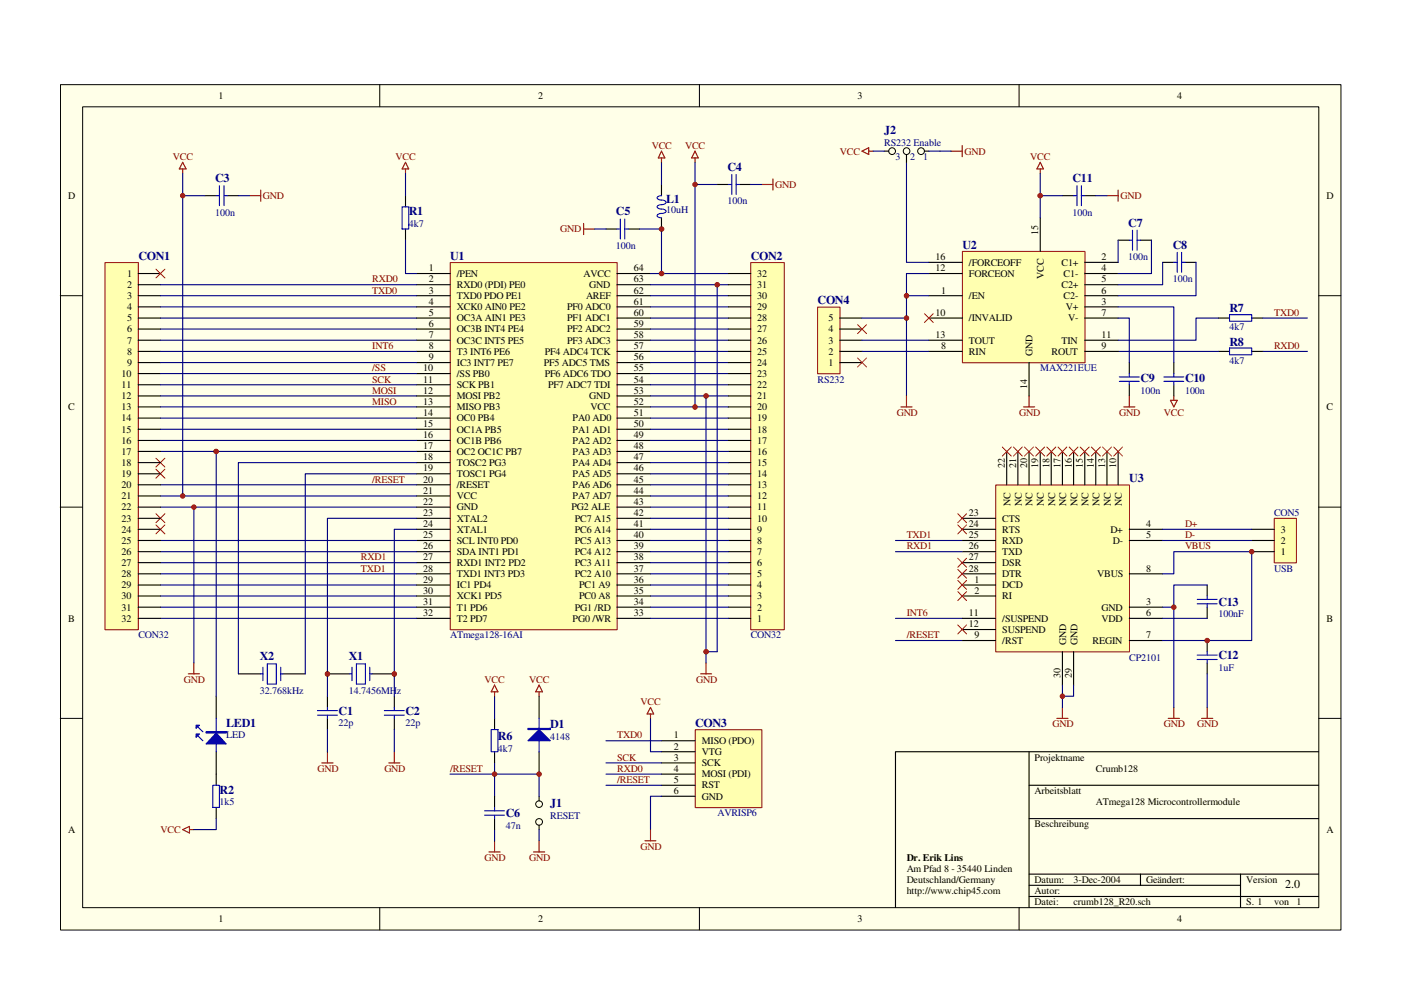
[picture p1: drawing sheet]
<svg xmlns="http://www.w3.org/2000/svg" width="297mm" height="210mm" viewBox="0 0 297 210" stroke-linecap="round" stroke-linejoin="round" font-family="sans-serif">
<path d="M12.8 17.9h271.5v179.3h-271.5z" fill="#ffffe8"/>
<g fill="none" stroke="#000" stroke-width=".21">
<path d="M12.8 17.9h271.5v179.3h-271.5zM80.5 17.9v4.7M148.3 17.9v4.7M216.1 17.9v4.7M17.5 22.6h262.1v169.8h-262.1zM12.8 62.7h4.7M279.6 62.7h4.7M12.8 107.5h4.7M279.6 107.5h4.7M12.8 152.3h4.7M279.6 152.3h4.7M80.5 192.4v4.7"/>
<path d="M148.3 192.4v4.7M216.1 192.4v4.7"/>
</g>
<path d="M218.2 159.4v33M279.6 159.4h-89.7v33M218.2 166.5h61.4M218.2 173.6h61.4M218.2 185.3h61.4M218.2 187.7h44.8M218.2 190.1h61.4M241.8 185.3v2.4M263 185.3v7.1" fill="none" stroke="#000" stroke-width=".24"/>
<path d="M95.5 55.7h35.3v77.8h-35.3z" fill="#ffffb0"/>
<path d="M95.5 55.7h35.3v77.8h-35.3z" fill="none" stroke="#800000" stroke-width=".21"/>
<g fill="none" stroke="#000" stroke-width=".24">
<path d="M152.1 39.1h2.3M156.8 39.1h2.4M43.5 41.5h2.3M48.2 41.5h2.3M86 41.5v2.4M86 48.6v2.3M88.3 58h7.1M130.8 58h7.1M88.3 60.4h7.1M88.3 62.7h7.1M88.3 65.1h7.1M88.3 67.4h7.1"/>
<path d="M88.3 69.8h7.1M88.3 72.1h7.1M88.3 74.5h7.1M88.3 76.9h7.1M88.3 79.2h7.1M130.8 60.4h7.1M130.8 62.7h7.1M130.8 65.1h7.1M130.8 67.4h7.1M130.8 69.8h7.1M130.8 72.1h7.1M130.8 74.5h7.1"/>
<path d="M130.8 76.9h7.1M130.8 79.2h7.1M88.3 81.6h7.1M88.3 83.9h7.1M88.3 86.3h7.1M88.3 88.6h7.1M88.3 91h7.1M88.3 93.4h7.1M88.3 95.7h7.1M88.3 98.1h7.1M130.8 81.6h7.1M130.8 83.9h7.1"/>
<path d="M130.8 86.3h7.1M130.8 88.6h7.1M130.8 91h7.1M130.8 93.4h7.1M130.8 95.7h7.1M130.8 98.1h7.1M88.3 100.5h7.1M88.3 102.8h7.1M88.3 105.2h7.1M88.3 107.5h7.1M88.3 109.9h7.1M88.3 112.2h7.1"/>
<path d="M88.3 114.6h7.1M88.3 117h7.1M88.3 119.3h7.1M130.8 100.5h7.1M130.8 102.8h7.1M130.8 105.2h7.1M130.8 107.5h7.1M130.8 109.9h7.1M130.8 112.2h7.1M130.8 114.6h7.1M130.8 117h7.1M130.8 119.3h7.1"/>
<path d="M88.3 121.7h7.1M88.3 124h7.1M88.3 126.4h7.1M88.3 128.7h7.1M88.3 131.1h7.1M130.8 121.7h7.1M130.8 124h7.1M130.8 126.4h7.1M130.8 128.7h7.1M130.8 131.1h7.1M45.8 147.6v4.7M45.8 159.4v7.1"/>
<path d="M50.5 142.9h4.8M60 142.9h4.7M69.4 147.6v2.4M69.4 152.3v2.4M69.4 142.9h4.8M78.9 142.9h4.7M83.6 147.6v2.4M83.6 152.3v2.4M45.8 171.2v2.4"/>
</g>
<g fill="none" stroke="#000080" stroke-width=".24">
<path d="M38.7 36.8v68.4M86 36.8v4.7M147.4 34.4v51.9M147.4 39.1h4.7M159.2 39.1h2.3M38.7 41.5h4.8M50.5 41.5h2.4M137.9 58h16.5M137.9 79.2h16.5M137.9 76.9h16.5M137.9 74.5h16.5M137.9 72.1h16.5"/>
<path d="M137.9 69.8h16.5M137.9 67.4h16.5M137.9 65.1h16.5M137.9 62.7h16.5M137.9 60.4h16.5M152.1 60.4v77.8M34 95.7h54.3M88.3 98.1h-37.8v44.8M137.9 93.4h16.5M137.9 91h16.5M137.9 88.6h16.5M137.9 86.3h16.5"/>
<path d="M137.9 83.9h16.5M137.9 81.6h16.5M149.7 83.9v56.6M34 102.8h54.3M34 105.2h54.3M34 107.5h54.3M34 114.6h54.3M34 117h54.3M34 119.3h54.3M41.1 107.5v33M88.3 112.2h-4.7v35.4M88.3 109.9h-18.9v37.7"/>
<path d="M88.3 100.5h-23.6v42.4M34 121.7h54.3M34 124h54.3M34 126.4h54.3M34 128.7h54.3M34 131.1h54.3M69.4 154.7v4.7M83.6 154.7v4.7"/>
</g>
<path d="M33.1 97.2l1.9 1.8M33.1 99.5l1.9 1.9M35 97.2l-1.9 1.8M35 99.5l-1.9 1.9M33.1 108.9l1.9 1.9M33.1 111.3l1.9 1.9M35 108.9l-1.9 1.9M35 111.3l-1.9 1.9" fill="none" stroke="#f00" stroke-width=".21"/>
<g fill="none" stroke="#00f" stroke-width=".24">
<path d="M46.5 39.4v4.2M47.5 39.4v4.2M154.4 39.1h.7M155.1 37v4.2M156.1 39.1h.7M156.1 37v4.2M45.8 41.5h.7M47.5 41.5h.7M85.3 43.9h1.4v4.7h-1.4zM42 154.2l1 1M42 156.1l1 1M45.8 152.3v7.1"/>
<path d="M55.3 142.9h.4M55.7 141.5v2.8M56.7 140.8h1.9v4.2h-1.9zM59.5 142.9h.5M59.5 141.5v2.8M67.3 151.6h4.2M67.3 150.7h4.2M69.4 150v.7M69.4 151.6v.7M74.2 142.9h.4M74.6 141.5v2.8M75.6 140.8h1.9v4.2h-1.9z"/>
<path d="M78.4 141.5v2.8M78.4 142.9h.5M81.5 151.6h4.2M81.5 150.7h4.2M83.6 150v.7M83.6 151.6v.7M45.1 166.5h1.4v4.7h-1.4z"/>
</g>
<g fill="none" stroke="#800000" stroke-width=".24">
<path d="M38.7 34.4l.8 1.4h-1.5zM38.7 35.8v1M86 34.4l.7 1.4h-1.4zM86 35.8v1M147.4 32l.6 1.5h-1.4zM147.4 33.5v.9M161.5 39.1h2.4M163.9 37.9v2.4M52.9 41.5h2.4M55.3 40.3v2.4M39.9 142.9h2.4M41.1 140.5v2.4"/>
<path d="M69.4 159.4v2.4M83.6 159.4v2.4M148.5 142.9h2.4M149.7 140.5v2.4M68.2 161.8h2.4M82.4 161.8h2.4"/>
</g>
<path d="M45.8 155.4l2.2 2.3h-4.3z" fill="#00f"/>
<path d="M43.7 155.2h4.3v.2h-4.3zM45.8 155.4l2.2 2.3h-4.3z" fill="none" stroke="#00f" stroke-width=".24"/>
<path d="M43.7 155.3h4.3" fill="none" stroke="#00f" stroke-width=".25"/>
<path d="M41.6 153.8h.7l-.7 .6z" fill="#00f"/>
<path d="M41.6 153.8h.7l-.7 .6z" fill="none" stroke="#00f" stroke-width=".24"/>
<path d="M41.6 155.6h.7l-.7 .7z" fill="#00f"/>
<path d="M41.6 155.6h.7l-.7 .7z" fill="none" stroke="#00f" stroke-width=".24"/>
<path d="M38.7 175.9l1.5-.7v1.4zM40.2 175.9h.9" fill="none" stroke="#800000" stroke-width=".24"/>
<path d="M45.8 95.7v51.9" fill="none" stroke="#000080" stroke-width=".24"/>
<path d="M22.3 55.7h7v77.8h-7z" fill="#ffffb0"/>
<path d="M22.3 55.7h7v77.8h-7z" fill="none" stroke="#800000" stroke-width=".21"/>
<g fill="none" stroke="#000" stroke-width=".24">
<path d="M29.3 58h4.7M29.3 60.4h4.7M29.3 62.7h4.7M29.3 65.1h4.7M29.3 67.4h4.7M29.3 69.8h4.7M29.3 72.1h4.7M29.3 74.5h4.7M29.3 76.9h4.7M29.3 79.2h4.7M29.3 81.6h4.7M29.3 83.9h4.7"/>
<path d="M29.3 86.3h4.7M29.3 88.6h4.7M29.3 91h4.7M29.3 93.4h4.7M29.3 95.7h4.7M29.3 98.1h4.7M29.3 100.5h4.7M29.3 102.8h4.7M29.3 105.2h4.7M29.3 107.5h4.7M29.3 109.9h4.7M29.3 112.2h4.7"/>
<path d="M29.3 114.6h4.7M29.3 117h4.7M29.3 119.3h4.7M29.3 121.7h4.7M29.3 124h4.7M29.3 126.4h4.7M29.3 128.7h4.7M29.3 131.1h4.7"/>
</g>
<path d="M159.2 55.7h7.1v77.8h-7.1z" fill="#ffffb0"/>
<path d="M159.2 55.7h7.1v77.8h-7.1z" fill="none" stroke="#800000" stroke-width=".21"/>
<g fill="none" stroke="#000" stroke-width=".24">
<path d="M154.4 58h4.8M154.4 79.2h4.8M154.4 76.9h4.8M154.4 74.5h4.8M154.4 72.1h4.8M154.4 69.8h4.8M154.4 67.4h4.8M154.4 65.1h4.8M154.4 62.7h4.8M154.4 60.4h4.8M154.4 98.1h4.8M154.4 95.7h4.8"/>
<path d="M154.4 93.4h4.8M154.4 91h4.8M154.4 88.6h4.8M154.4 86.3h4.8M154.4 83.9h4.8M154.4 81.6h4.8M154.4 119.3h4.8M154.4 117h4.8M154.4 114.6h4.8M154.4 112.2h4.8M154.4 109.9h4.8M154.4 107.5h4.8"/>
<path d="M154.4 105.2h4.8M154.4 102.8h4.8M154.4 100.5h4.8M154.4 131.1h4.8M154.4 128.7h4.8M154.4 126.4h4.8M154.4 124h4.8M154.4 121.7h4.8"/>
</g>
<g fill="none" stroke="#000080" stroke-width=".24">
<path d="M34 60.4h54.3M34 62.7h54.3M34 65.1h54.3M34 67.4h54.3M34 69.8h54.3M34 72.1h54.3M34 74.5h54.3M34 76.9h54.3M34 79.2h54.3M34 81.6h54.3M34 83.9h54.3M34 86.3h54.3"/>
<path d="M34 88.6h54.3M34 91h54.3M34 93.4h54.3M137.9 95.7h16.5M137.9 98.1h16.5M137.9 100.5h16.5M137.9 102.8h16.5M137.9 105.2h16.5M137.9 107.5h16.5M137.9 109.9h16.5M137.9 112.2h16.5M137.9 114.6h16.5"/>
<path d="M137.9 117h16.5M137.9 119.3h16.5M137.9 121.7h16.5M137.9 124h16.5M137.9 126.4h16.5M137.9 128.7h16.5M137.9 131.1h16.5"/>
</g>
<path d="M147.4 154.8h14.1v16.4h-14.1z" fill="#ffffb0"/>
<path d="M147.4 154.7h14.1v16.5h-14.1z" fill="none" stroke="#800000" stroke-width=".21"/>
<g fill="none" stroke="#000" stroke-width=".24">
<path d="M104.9 152.3v2.4M104.9 159.4v2.4M114.3 147.6v4.7M114.3 159.4v4.7M140.2 157.1h7.2M140.2 159.4h7.2M104.9 168.8v2.4M104.9 173.6v2.3M114.3 168.8v1M114.3 175v.9M140.2 161.8h7.2M140.2 164.1h7.2"/>
<path d="M140.2 166.5h7.2M140.2 168.8h7.2"/>
</g>
<path d="M86 50.9v7.1h2.3M104.9 147.6v4.7M128.5 157.1h11.7M137.9 152.3v7.1h2.3M95.4 164.1h9.5M104.9 161.8v7M104.9 175.9v2.4M128.5 161.8h11.7M140.2 168.8h-2.3v7.1" fill="none" stroke="#000080" stroke-width=".24"/>
<path d="M104.9 146.7v.9M104.9 145.2l.7 1.5h-1.5zM137.9 150l.7 1.4h-1.4zM137.9 151.4v.9M104.9 178.3v2.3M136.7 178.3h2.4M137.9 175.9v2.4M103.7 180.6h2.3" fill="none" stroke="#800000" stroke-width=".24"/>
<path d="M33.1 57.1l1.9 1.8M35 57.1l-1.9 1.8" fill="none" stroke="#f00" stroke-width=".21"/>
<path d="M104.1 154.7h1.5v4.7h-1.5zM111.9 154.4h4.8v.3h-4.8zM114.3 152.3v7.1M102.7 172.8h4.3M102.7 171.9h4.3M104.9 171.2v.7M104.9 172.8v.8" fill="none" stroke="#00f" stroke-width=".24"/>
<g fill="none" stroke="#000" stroke-width=".21">
<circle cx="114.3" cy="174.3" r=".71"/>
<circle cx="114.3" cy="170.5" r=".71"/>
</g>
<path d="M111.9 154.6h4.8" fill="none" stroke="#00f" stroke-width=".25"/>
<path d="M111.9 157.1l2.4-2.4 2.4 2.4z" fill="#00f"/>
<g fill="none" stroke="#00f" stroke-width=".24">
<path d="M130.8 48.6h.7M131.5 46.4v4.3M132.5 48.6h.7M132.5 46.4v4.3M140.2 41.5a.64 .64 0 0 0-.8 .6l.8 .3a.87 .87 0 0 1 1 .5 1.06 1.06 0 0 1-1.3 .5l-.6 .5a1.09 1.09 0 0 0 1.3 .5l.6 .4a1.11 1.11 0 0 1-1.3 .5l-.6 .4a.84 .84 0 0 0 .9 .5M239.4 50.9h.7M240.1 48.8v4.2M241.1 50.9h.7M241.1 48.8v4.2M248.9 55.6h.7M249.6 53.5v4.2M250.5 55.6h.7"/>
<path d="M250.5 53.5v4.2M237.3 79.9h4.3M239.4 79.2v.7M246.8 79.9h4.2M248.9 79.2v.7M260.7 66.7h4.7v1.4h-4.7zM260.7 73.8h4.7v1.4h-4.7zM237.3 80.9h4.3M239.4 80.9v.7M246.8 80.9h4.2M248.9 80.9v.7M111.9 157.1l2.4-2.4 2.4 2.4z"/>
</g>
<g fill="none" stroke="#800000" stroke-width=".24">
<path d="M140.2 32l.8 1.5h-1.4zM140.2 33.5v.9M220.6 34.4l.6 1.4h-1.4zM220.6 35.8v1M123.7 47.4v2.3M123.7 48.6h2.4M217 86.3h2.4M218.2 83.9v2.4M238.2 86.3h2.4M239.4 83.9v2.4M248.2 84.9h1.4l-.7 1.4zM248.9 83.9v1"/>
<path d="M114.3 145.2l.7 1.5h-1.4zM114.3 146.7v.9M114.3 178.3v2.3M113.1 180.6h2.4"/>
</g>
<path d="M140.2 34.4v4.7M126.1 48.6h2.4M135.5 48.6h4.7v9.4M237.1 74.5h21.2M104.9 164.1h9.4v4.7M114.3 175.9v2.4" fill="none" stroke="#000080" stroke-width=".24"/>
<g fill="none" stroke="#000" stroke-width=".24">
<path d="M140.2 39.1v2.4M128.5 48.6h2.3M133.2 48.6h2.3M140.2 46.2v2.4M237.1 50.9h2.3M241.8 50.9h2.3M246.5 55.6h2.4M251.2 55.6h2.4M239.4 76.9v2.3M248.9 76.9v2.3M258.3 67.4h2.4M258.3 74.5h2.4"/>
<path d="M265.4 67.4h2.4M265.4 74.5h2.4M239.4 81.6v2.3M248.9 81.6v2.3"/>
</g>
<path d="M204.1 53.3h25.9v23.6h-25.9z" fill="#ffffb0"/>
<path d="M204 53.3h26v23.6h-26z" fill="none" stroke="#800000" stroke-width=".21"/>
<g fill="none" stroke="#000" stroke-width=".24">
<path d="M196.9 55.6h7.1M196.9 58h7.1M220.6 46.2v7.1M230 55.6h7.1M230 58h7.1M196.9 62.7h7.1M196.9 67.4h7.1M196.9 74.5h7.1M196.9 72.1h7.1M218.2 76.9v7M230 62.7h7.1M230 65.1h7.1"/>
<path d="M230 60.4h7.1M230 67.4h7.1M230 74.5h7.1M230 72.1h7.1"/>
</g>
<path d="M192.2 34.4v21.2h4.7M196.9 58h-4.7v25.9M237.1 50.9v4.7M244.1 50.9v7.1h-7M246.5 55.6v4.8h-9.4M253.6 55.6v7.1h-16.5M192.2 62.7h4.7M237.1 67.4h2.3v9.5M237.1 65.1h11.8v11.8M258.3 67.4h-4.7v4.7h-16.5" fill="none" stroke="#000080" stroke-width=".24"/>
<path d="M182.7 32l1.5-.7v1.5zM184.2 32h.9M191 86.3h2.4M192.2 83.9v2.4" fill="none" stroke="#800000" stroke-width=".24"/>
<path d="M196 66.5l1.9 1.9M197.9 66.5l-1.9 1.9" fill="none" stroke="#f00" stroke-width=".21"/>
<circle cx="192.2" cy="62.7" r=".48" fill="#800000"/>
<circle cx="192.2" cy="62.7" r=".48" fill="none" stroke="#800000" stroke-width=".21"/>
<path d="M267.8 67.4h9.4M267.8 74.5h9.4M128.5 164.1h11.7M128.5 166.5h11.7" fill="none" stroke="#000080" stroke-width=".24"/>
<path d="M173.4 65.2h4.7v14h-4.7z" fill="#ffffb0"/>
<path d="M173.4 65.1h4.7v14.1h-4.7z" fill="none" stroke="#800000" stroke-width=".21"/>
<path d="M225.3 41.5h2.3M230 41.5h2.3M178.1 76.9h4.6M178.1 74.5h4.6M178.1 72.1h4.6M178.1 69.8h4.6M178.1 67.4h4.6" fill="none" stroke="#000" stroke-width=".24"/>
<path d="M220.6 36.8v9.4M220.6 41.5h4.7M232.3 41.5h2.4" fill="none" stroke="#000080" stroke-width=".24"/>
<path d="M228.3 39.4v4.2M229.3 39.4v4.2M227.6 41.5h.7M229.3 41.5h.7" fill="none" stroke="#00f" stroke-width=".24"/>
<path d="M234.7 41.5h2.4M237.1 40.3v2.4" fill="none" stroke="#800000" stroke-width=".24"/>
<circle cx="220.5" cy="41.5" r=".48" fill="#800000"/>
<circle cx="220.5" cy="41.5" r=".48" fill="none" stroke="#800000" stroke-width=".21"/>
<g fill="none" stroke="#000" stroke-width=".21">
<circle cx="189.1" cy="32" r=".72"/>
<circle cx="192.2" cy="32" r=".71"/>
<circle cx="195.3" cy="32" r=".72"/>
</g>
<path d="M187.5 32h.9M192.2 32.8v1.6M196 32h.9" fill="none" stroke="#000" stroke-width=".24"/>
<path d="M185.1 32h2.4M196.9 32h4.7M149.7 138.2h2.4M45.8 173.6v2.3h-4.7" fill="none" stroke="#000080" stroke-width=".24"/>
<path d="M201.6 32h2.4M204 30.9v2.3" fill="none" stroke="#800000" stroke-width=".24"/>
<path d="M181.8 75.9l1.9 1.9M181.8 68.8l1.9 1.9M183.7 75.9l-1.9 1.9M183.7 68.8l-1.9 1.9" fill="none" stroke="#f00" stroke-width=".21"/>
<circle cx="38.7" cy="105.2" r=".46" fill="#800000"/>
<circle cx="38.7" cy="105.2" r=".46" fill="none" stroke="#800000" stroke-width=".21"/>
<circle cx="147.3" cy="86.3" r=".48" fill="#800000"/>
<circle cx="147.3" cy="86.3" r=".48" fill="none" stroke="#800000" stroke-width=".21"/>
<circle cx="149.7" cy="83.9" r=".48" fill="#800000"/>
<circle cx="149.7" cy="83.9" r=".48" fill="none" stroke="#800000" stroke-width=".21"/>
<circle cx="147.4" cy="39.1" r=".46" fill="#800000"/>
<circle cx="147.4" cy="39.1" r=".46" fill="none" stroke="#800000" stroke-width=".21"/>
<circle cx="38.7" cy="41.5" r=".46" fill="#800000"/>
<circle cx="38.7" cy="41.5" r=".46" fill="none" stroke="#800000" stroke-width=".21"/>
<circle cx="83.6" cy="142.9" r=".48" fill="#800000"/>
<circle cx="83.6" cy="142.9" r=".48" fill="none" stroke="#800000" stroke-width=".21"/>
<circle cx="69.4" cy="142.9" r=".48" fill="#800000"/>
<circle cx="69.4" cy="142.9" r=".48" fill="none" stroke="#800000" stroke-width=".21"/>
<circle cx="152.1" cy="60.4" r=".46" fill="#800000"/>
<circle cx="152.1" cy="60.4" r=".46" fill="none" stroke="#800000" stroke-width=".21"/>
<circle cx="41.1" cy="107.5" r=".46" fill="#800000"/>
<circle cx="41.1" cy="107.5" r=".46" fill="none" stroke="#800000" stroke-width=".21"/>
<circle cx="45.8" cy="95.7" r=".48" fill="#800000"/>
<circle cx="45.8" cy="95.7" r=".48" fill="none" stroke="#800000" stroke-width=".21"/>
<circle cx="104.9" cy="164.1" r=".46" fill="#800000"/>
<circle cx="104.9" cy="164.1" r=".46" fill="none" stroke="#800000" stroke-width=".21"/>
<circle cx="114.3" cy="164.1" r=".46" fill="#800000"/>
<circle cx="114.3" cy="164.1" r=".46" fill="none" stroke="#800000" stroke-width=".21"/>
<circle cx="140.3" cy="48.6" r=".48" fill="#800000"/>
<circle cx="140.3" cy="48.6" r=".48" fill="none" stroke="#800000" stroke-width=".21"/>
<circle cx="140.3" cy="58" r=".48" fill="#800000"/>
<circle cx="140.3" cy="58" r=".48" fill="none" stroke="#800000" stroke-width=".21"/>
<circle cx="149.7" cy="138.2" r=".48" fill="#800000"/>
<circle cx="149.7" cy="138.2" r=".48" fill="none" stroke="#800000" stroke-width=".21"/>
<path d="M182.7 74.5h14.2M182.7 72.1h14.2M182.7 67.4h9.5" fill="none" stroke="#000080" stroke-width=".24"/>
<circle cx="192.2" cy="67.4" r=".46" fill="#800000"/>
<circle cx="192.2" cy="67.4" r=".46" fill="none" stroke="#800000" stroke-width=".21"/>
<path d="M211.2 102.9h28.3v35.3h-28.3z" fill="#ffffb0"/>
<path d="M211.1 102.8h28.4v35.4h-28.4z" fill="none" stroke="#800000" stroke-width=".21"/>
<g fill="none" stroke="#000" stroke-width=".24">
<path d="M213.4 95.7v7.1M215.8 95.7v7.1M218.2 95.7v7.1M220.6 95.7v7.1M222.9 95.7v7.1M225.3 95.7v7.1M227.6 95.7v7.1M230 95.7v7.1M232.3 95.7v7.1M234.7 95.7v7.1M237.1 95.7v7.1M204 114.6h7.1"/>
<path d="M204 112.2h7.1M204 119.3h7.1M204 117h7.1M204 109.9h7.1M239.4 114.6h7.1M239.4 112.2h7.1M204 135.8h7.1M204 131.1h7.1M204 121.7h7.1M204 133.5h7.1M204 126.4h7.1M204 124h7.1"/>
<path d="M225.3 138.2v7M227.6 138.2v7M239.4 135.8h7.1M239.4 131.1h7.1M239.4 128.7h7.1M239.4 121.7h7.1M255.9 124v2.4M255.9 128.7v2.4M255.9 135.8v2.4M255.9 140.5v2.4"/>
</g>
<path d="M253.8 128h4.3M253.8 127.1h4.3M253.8 139.8h4.3M253.8 138.9h4.3M255.9 126.4v.7M255.9 128v.7M255.9 138.2v.7M255.9 139.8v.7" fill="none" stroke="#00f" stroke-width=".24"/>
<path d="M224.1 152.3h2.3M225.3 150v2.3M247.7 152.3h2.4M248.9 150v2.3M254.8 152.3h2.3M255.9 150v2.3" fill="none" stroke="#800000" stroke-width=".24"/>
<path d="M246.5 128.7h2.4v21.3M246.5 131.1h9.4M255.9 124h-7v4.7M225.3 145.2v4.8M227.6 145.2v2.4h-2.3M255.9 142.9v7.1" fill="none" stroke="#000080" stroke-width=".24"/>
<path d="M270.2 109.9h4.7v9.4h-4.7z" fill="#ffffb0"/>
<path d="M270.2 109.9h4.7v9.4h-4.7z" fill="none" stroke="#800000" stroke-width=".21"/>
<path d="M265.4 117h4.7M265.4 114.6h4.7M265.4 112.2h4.7" fill="none" stroke="#000" stroke-width=".24"/>
<path d="M246.5 112.2h18.9M246.5 114.6h18.9M246.5 121.7h2.4v-4.7h16.5v18.8h-18.9" fill="none" stroke="#000080" stroke-width=".24"/>
<circle cx="248.9" cy="128.7" r=".46" fill="#800000"/>
<circle cx="248.9" cy="128.7" r=".46" fill="none" stroke="#800000" stroke-width=".21"/>
<circle cx="255.9" cy="135.8" r=".46" fill="#800000"/>
<circle cx="255.9" cy="135.8" r=".46" fill="none" stroke="#800000" stroke-width=".21"/>
<circle cx="225.3" cy="147.6" r=".46" fill="#800000"/>
<circle cx="225.3" cy="147.6" r=".46" fill="none" stroke="#800000" stroke-width=".21"/>
<circle cx="265.4" cy="117" r=".46" fill="#800000"/>
<circle cx="265.4" cy="117" r=".46" fill="none" stroke="#800000" stroke-width=".21"/>
<g fill="none" stroke="#f00" stroke-width=".21">
<path d="M212.5 94.8l1.9 1.9M214.4 94.8l-1.9 1.9M214.9 94.8l1.8 1.9M216.7 94.8l-1.8 1.9M217.2 94.8l1.9 1.9M219.1 94.8l-1.9 1.9M219.6 94.8l1.9 1.9M221.5 94.8l-1.9 1.9M221.9 94.8l2 1.9M223.9 94.8l-2 1.9M224.3 94.8l1.9 1.9M226.2 94.8l-1.9 1.9"/>
<path d="M226.7 94.8l1.9 1.9M228.6 94.8l-1.9 1.9M229 94.8l1.9 1.9M230.9 94.8l-1.9 1.9M231.4 94.8l1.9 1.9M233.3 94.8l-1.9 1.9M233.8 94.8l1.9 1.9M235.7 94.8l-1.9 1.9M236.1 94.8l1.9 1.9M238 94.8l-1.9 1.9M203.1 108.9l1.8 1.9M203.1 111.3l1.8 1.9"/>
<path d="M203.1 118.4l1.8 1.9M204.9 108.9l-1.8 1.9M204.9 111.3l-1.8 1.9M204.9 118.4l-1.8 1.9M203.1 120.7l1.8 1.9M203.1 123.1l1.8 1.9M203.1 125.4l1.8 1.9M203.1 132.5l1.8 1.9M204.9 120.7l-1.8 1.9M204.9 123.1l-1.8 1.9M204.9 125.4l-1.8 1.9M204.9 132.5l-1.8 1.9"/>
</g>
<path d="M189.9 114.6h14.1M189.9 117h14.1M189.9 135.8h14.1M189.9 131.1h14.1" fill="none" stroke="#000080" stroke-width=".24"/>
<g font-size="2.6" fill="#000080">
<text x="187.5" y="28.4">J2</text>
<text x="45.6" y="38.6">C3</text>
<text x="154.2" y="36.2">C4</text>
<text x="227.4" y="38.6">C11</text>
<text x="86.7" y="45.7">R1</text>
<text x="130.6" y="45.7">C5</text>
<text x="141.2" y="43.1">L1</text>
<text x="204" y="52.7">U2</text>
<text x="239.2" y="48">C7</text>
<text x="248.7" y="52.7">C8</text>
<text x="29.3" y="55.1">CON1</text>
<text x="95.4" y="55.1">U1</text>
<text x="159.2" y="55.1">CON2</text>
<text x="173.4" y="64.6">CON4</text>
<text x="260.7" y="66.2">R7</text>
<text x="260.7" y="73.3">R8</text>
<text x="241.8" y="81.1">C9</text>
<text x="251.2" y="81.1">C10</text>
<text x="239.4" y="102.3">U3</text>
<text x="258.3" y="128.4">C13</text>
<text x="55.1" y="140">X2</text>
<text x="74" y="140">X1</text>
<text x="258.3" y="139.8">C12</text>
<text x="48" y="154.2">LED1</text>
<text x="71.8" y="151.6">C1</text>
<text x="86" y="151.6">C2</text>
<text x="116.7" y="154.4">D1</text>
<text x="147.4" y="154.2">CON3</text>
<text x="105.6" y="157">R6</text>
<text x="46.6" y="168.3">R2</text>
<text x="107.2" y="173.3">C6</text>
<text x="116.7" y="171.2">J1</text>
</g>
<text font-size="2.6" x="272.5" y="188.3">2.0</text>
<g font-size="2.1">
<text x="46.3" y="21">1</text>
<text x="114.1" y="21">2</text>
<text x="181.8" y="21">3</text>
<text x="249.6" y="21">4</text>
<text x="14.4" y="42.2">D</text>
<text x="281.2" y="42.2">D</text>
<text x="220.1" y="49.7" transform="rotate(-90 220.1 49.7)">15</text>
<text x="27" y="58.7">1</text>
<text x="90.9" y="57.5">1</text>
<text x="90.9" y="59.9">2</text>
<text x="96.9" y="58.7">/PEN</text>
<text x="123.7" y="58.7">AVCC</text>
<text x="134.4" y="59.9">63</text>
<text x="134.4" y="57.5">64</text>
<text x="160.6" y="58.7">32</text>
<text x="198.4" y="57.5">12</text>
<text x="198.4" y="55.2">16</text>
<text x="205.4" y="58.7">FORCEON</text>
<text x="205.4" y="56.3">/FORCEOFF</text>
<text x="221.3" y="59.2" transform="rotate(-90 221.3 59.2)">VCC</text>
<text x="225" y="56.3">C1+</text>
<text x="225.5" y="58.7">C1-</text>
<text x="233.5" y="55.2">2</text>
<text x="233.5" y="59.9">5</text>
<text x="233.5" y="57.5">4</text>
<text x="27" y="61">2</text>
<text x="27" y="63.4">3</text>
<text x="27" y="65.8">4</text>
<text x="90.9" y="62.2">3</text>
<text x="90.9" y="64.6">4</text>
<text x="96.9" y="61">RXD0 (PDI) PE0</text>
<text x="96.9" y="63.4">TXD0 PDO PE1</text>
<text x="96.9" y="65.8">XCK0 AIN0 PE2</text>
<text x="120.2" y="65.8">PF0 ADC0</text>
<text x="124.2" y="63.4">AREF</text>
<text x="124.9" y="61">GND</text>
<text x="134.4" y="62.2">62</text>
<text x="134.4" y="64.6">61</text>
<text x="160.6" y="65.8">29</text>
<text x="160.6" y="63.4">30</text>
<text x="160.6" y="61">31</text>
<text x="199.6" y="62.2">1</text>
<text x="205.4" y="63.4">/EN</text>
<text x="225" y="61">C2+</text>
<text x="225.5" y="63.4">C2-</text>
<text x="226" y="65.8">V+</text>
<text x="233.5" y="64.6">3</text>
<text x="233.5" y="62.2">6</text>
<text x="27" y="68.1">5</text>
<text x="27" y="70.5">6</text>
<text x="90.9" y="67">5</text>
<text x="90.9" y="69.3">6</text>
<text x="90.9" y="71.7">7</text>
<text x="96.9" y="68.1">OC3A AIN1 PE3</text>
<text x="96.9" y="70.5">OC3B INT4 PE4</text>
<text x="120.2" y="70.5">PF2 ADC2</text>
<text x="120.2" y="68.1">PF1 ADC1</text>
<text x="134.4" y="71.7">58</text>
<text x="134.4" y="69.3">59</text>
<text x="134.4" y="67">60</text>
<text x="160.6" y="70.5">27</text>
<text x="160.6" y="68.1">28</text>
<text x="175.7" y="70.5">4</text>
<text x="175.7" y="68.1">5</text>
<text x="198.4" y="67">10</text>
<text x="198.4" y="71.7">13</text>
<text x="205.4" y="68.1">/INVALID</text>
<text x="226.5" y="68.1">V-</text>
<text x="233.5" y="71.7">11</text>
<text x="233.5" y="67">7</text>
<text x="27" y="72.9">7</text>
<text x="27" y="75.2">8</text>
<text x="27" y="77.6">9</text>
<text x="90.9" y="74">8</text>
<text x="90.9" y="76.4">9</text>
<text x="96.9" y="72.9">OC3C INT5 PE5</text>
<text x="96.9" y="75.2">T3 INT6 PE6</text>
<text x="96.9" y="77.6">IC3 INT7 PE7</text>
<text x="115.3" y="77.6">PF5 ADC5 TMS</text>
<text x="115.5" y="75.2">PF4 ADC4 TCK</text>
<text x="120.2" y="72.9">PF3 ADC3</text>
<text x="134.4" y="74">57</text>
<text x="134.4" y="76.4">56</text>
<text x="160.6" y="77.6">24</text>
<text x="160.6" y="75.2">25</text>
<text x="160.6" y="72.9">26</text>
<text x="175.7" y="77.6">1</text>
<text x="175.7" y="75.2">2</text>
<text x="175.7" y="72.9">3</text>
<text x="199.6" y="74">8</text>
<text x="205.4" y="75.2">RIN</text>
<text x="205.4" y="72.9">TOUT</text>
<text x="218.9" y="75.5" transform="rotate(-90 218.9 75.5)">GND</text>
<text x="222.9" y="75.2">ROUT</text>
<text x="225" y="72.9">TIN</text>
<text x="233.5" y="74">9</text>
<text x="25.8" y="79.9">10</text>
<text x="25.8" y="82.3">11</text>
<text x="89.7" y="78.7">10</text>
<text x="89.7" y="81.1">11</text>
<text x="89.7" y="83.5">12</text>
<text x="96.9" y="79.9">/SS PB0</text>
<text x="96.9" y="82.3">SCK PB1</text>
<text x="115.5" y="79.9">PF6 ADC6 TDO</text>
<text x="116.2" y="82.3">PF7 ADC7 TDI</text>
<text x="134.4" y="83.5">53</text>
<text x="134.4" y="78.7">55</text>
<text x="134.4" y="81.1">54</text>
<text x="160.6" y="82.3">22</text>
<text x="160.6" y="79.9">23</text>
<text x="217.8" y="82.6" transform="rotate(-90 217.8 82.6)">14</text>
<text x="14.4" y="87">C</text>
<text x="25.8" y="84.6">12</text>
<text x="25.8" y="87">13</text>
<text x="25.8" y="89.4">14</text>
<text x="89.7" y="85.8">13</text>
<text x="89.7" y="88.2">14</text>
<text x="96.9" y="84.6">MOSI PB2</text>
<text x="96.9" y="87">MISO PB3</text>
<text x="96.9" y="89.4">OC0 PB4</text>
<text x="121.4" y="89.4">PA0 AD0</text>
<text x="124.9" y="84.6">GND</text>
<text x="125.2" y="87">VCC</text>
<text x="134.4" y="85.8">52</text>
<text x="134.4" y="88.2">51</text>
<text x="160.6" y="89.4">19</text>
<text x="160.6" y="87">20</text>
<text x="160.6" y="84.6">21</text>
<text x="281.2" y="87">C</text>
<text x="25.8" y="91.7">15</text>
<text x="25.8" y="94.1">16</text>
<text x="89.7" y="90.6">15</text>
<text x="89.7" y="92.9">16</text>
<text x="89.7" y="95.2">17</text>
<text x="96.9" y="91.7">OC1A PB5</text>
<text x="96.9" y="94.1">OC1B PB6</text>
<text x="121.4" y="94.1">PA2 AD2</text>
<text x="121.4" y="91.7">PA1 AD1</text>
<text x="134.4" y="95.2">48</text>
<text x="134.4" y="92.9">49</text>
<text x="134.4" y="90.6">50</text>
<text x="160.6" y="94.1">17</text>
<text x="160.6" y="91.7">18</text>
<text x="25.8" y="96.4">17</text>
<text x="25.8" y="98.8">18</text>
<text x="25.8" y="101.1">19</text>
<text x="89.7" y="97.6">18</text>
<text x="89.7" y="99.9">19</text>
<text x="96.9" y="96.4">OC2 OC1C PB7</text>
<text x="96.9" y="98.8">TOSC2 PG3</text>
<text x="96.9" y="101.1">TOSC1 PG4</text>
<text x="121.4" y="101.1">PA5 AD5</text>
<text x="121.4" y="98.8">PA4 AD4</text>
<text x="121.4" y="96.4">PA3 AD3</text>
<text x="134.4" y="99.9">46</text>
<text x="134.4" y="97.6">47</text>
<text x="160.6" y="101.1">14</text>
<text x="160.6" y="98.8">15</text>
<text x="160.6" y="96.4">16</text>
<text x="213.1" y="99.3" transform="rotate(-90 213.1 99.3)">22</text>
<text x="215.4" y="99.3" transform="rotate(-90 215.4 99.3)">21</text>
<text x="217.8" y="99.3" transform="rotate(-90 217.8 99.3)">20</text>
<text x="220.1" y="99.3" transform="rotate(-90 220.1 99.3)">19</text>
<text x="222.5" y="99.3" transform="rotate(-90 222.5 99.3)">18</text>
<text x="224.9" y="99.3" transform="rotate(-90 224.9 99.3)">17</text>
<text x="227.2" y="99.3" transform="rotate(-90 227.2 99.3)">16</text>
<text x="229.6" y="99.3" transform="rotate(-90 229.6 99.3)">15</text>
<text x="231.9" y="99.3" transform="rotate(-90 231.9 99.3)">14</text>
<text x="234.3" y="99.3" transform="rotate(-90 234.3 99.3)">13</text>
<text x="236.7" y="99.3" transform="rotate(-90 236.7 99.3)">10</text>
<text x="25.8" y="103.5">20</text>
<text x="25.8" y="105.9">21</text>
<text x="89.7" y="102.3">20</text>
<text x="89.7" y="104.7">21</text>
<text x="89.7" y="107.1">22</text>
<text x="96.9" y="103.5">/RESET</text>
<text x="96.9" y="105.9">VCC</text>
<text x="121.4" y="105.9">PA7 AD7</text>
<text x="121.4" y="103.5">PA6 AD6</text>
<text x="134.4" y="107.1">43</text>
<text x="134.4" y="104.7">44</text>
<text x="134.4" y="102.3">45</text>
<text x="160.6" y="105.9">12</text>
<text x="160.6" y="103.5">13</text>
<text x="214.2" y="107.3" transform="rotate(-90 214.2 107.3)">NC</text>
<text x="216.6" y="107.3" transform="rotate(-90 216.6 107.3)">NC</text>
<text x="218.9" y="107.3" transform="rotate(-90 218.9 107.3)">NC</text>
<text x="221.3" y="107.3" transform="rotate(-90 221.3 107.3)">NC</text>
<text x="223.7" y="107.3" transform="rotate(-90 223.7 107.3)">NC</text>
<text x="226.1" y="107.3" transform="rotate(-90 226.1 107.3)">NC</text>
<text x="228.4" y="107.3" transform="rotate(-90 228.4 107.3)">NC</text>
<text x="230.8" y="107.3" transform="rotate(-90 230.8 107.3)">NC</text>
<text x="233.1" y="107.3" transform="rotate(-90 233.1 107.3)">NC</text>
<text x="235.5" y="107.3" transform="rotate(-90 235.5 107.3)">NC</text>
<text x="237.9" y="107.3" transform="rotate(-90 237.9 107.3)">NC</text>
<text x="25.8" y="108.2">22</text>
<text x="25.8" y="110.6">23</text>
<text x="25.8" y="112.9">24</text>
<text x="89.7" y="109.4">23</text>
<text x="89.7" y="111.8">24</text>
<text x="96.9" y="108.2">GND</text>
<text x="96.9" y="110.6">XTAL2</text>
<text x="96.9" y="112.9">XTAL1</text>
<text x="121.2" y="108.2">PG2 ALE</text>
<text x="121.9" y="112.9">PC6 A14</text>
<text x="121.9" y="110.6">PC7 A15</text>
<text x="134.4" y="111.8">41</text>
<text x="134.4" y="109.4">42</text>
<text x="160.6" y="112.9">9</text>
<text x="160.6" y="110.6">10</text>
<text x="160.6" y="108.2">11</text>
<text x="205.4" y="111.8">24</text>
<text x="205.4" y="109.4">23</text>
<text x="212.5" y="112.9">RTS</text>
<text x="212.5" y="110.6">CTS</text>
<text x="235.4" y="112.9">D+</text>
<text x="243" y="111.8">4</text>
<text x="271.6" y="112.9">3</text>
<text x="25.8" y="115.3">25</text>
<text x="25.8" y="117.6">26</text>
<text x="89.7" y="114.1">25</text>
<text x="89.7" y="116.5">26</text>
<text x="89.7" y="118.8">27</text>
<text x="96.9" y="115.3">SCL INT0 PD0</text>
<text x="96.9" y="117.6">SDA INT1 PD1</text>
<text x="121.9" y="117.6">PC4 A12</text>
<text x="121.9" y="115.3">PC5 A13</text>
<text x="134.4" y="118.8">38</text>
<text x="134.4" y="116.5">39</text>
<text x="134.4" y="114.1">40</text>
<text x="160.6" y="117.6">7</text>
<text x="160.6" y="115.3">8</text>
<text x="205.4" y="118.8">27</text>
<text x="205.4" y="116.5">26</text>
<text x="205.4" y="114.1">25</text>
<text x="212.5" y="117.6">TXD</text>
<text x="212.5" y="115.3">RXD</text>
<text x="235.9" y="115.3">D-</text>
<text x="243" y="114.1">5</text>
<text x="271.6" y="117.6">1</text>
<text x="271.6" y="115.3">2</text>
<text x="25.8" y="120">27</text>
<text x="25.8" y="122.4">28</text>
<text x="25.8" y="124.7">29</text>
<text x="89.7" y="121.2">28</text>
<text x="89.7" y="123.6">29</text>
<text x="89.7" y="125.9">30</text>
<text x="96.9" y="120">RXD1 INT2 PD2</text>
<text x="96.9" y="122.4">TXD1 INT3 PD3</text>
<text x="96.9" y="124.7">IC1 PD4</text>
<text x="121.9" y="122.4">PC2 A10</text>
<text x="121.9" y="120">PC3 A11</text>
<text x="122.8" y="124.7">PC1 A9</text>
<text x="134.4" y="125.9">35</text>
<text x="134.4" y="123.6">36</text>
<text x="134.4" y="121.2">37</text>
<text x="160.6" y="124.7">4</text>
<text x="160.6" y="122.4">5</text>
<text x="160.6" y="120">6</text>
<text x="205.4" y="121.2">28</text>
<text x="206.6" y="125.9">2</text>
<text x="206.6" y="123.6">1</text>
<text x="212.5" y="124.7">DCD</text>
<text x="212.5" y="122.4">DTR</text>
<text x="212.5" y="120">DSR</text>
<text x="232.6" y="122.4">VBUS</text>
<text x="243" y="121.2">8</text>
<text x="14.4" y="131.8">B</text>
<text x="25.8" y="127.1">30</text>
<text x="25.8" y="129.5">31</text>
<text x="25.8" y="131.8">32</text>
<text x="89.7" y="128.3">31</text>
<text x="89.7" y="130.6">32</text>
<text x="96.9" y="127.1">XCK1 PD5</text>
<text x="96.9" y="129.5">T1 PD6</text>
<text x="96.9" y="131.8">T2 PD7</text>
<text x="121.4" y="131.8">PG0 /WR</text>
<text x="121.9" y="129.5">PG1 /RD</text>
<text x="122.8" y="127.1">PC0 A8</text>
<text x="134.4" y="130.6">33</text>
<text x="134.4" y="128.3">34</text>
<text x="160.6" y="131.8">1</text>
<text x="160.6" y="129.5">2</text>
<text x="160.6" y="127.1">3</text>
<text x="205.4" y="130.6">11</text>
<text x="212.5" y="131.8">/SUSPEND</text>
<text x="212.5" y="127.1">RI</text>
<text x="233.5" y="131.8">VDD</text>
<text x="233.5" y="129.5">GND</text>
<text x="243" y="130.6">6</text>
<text x="243" y="128.3">3</text>
<text x="281.2" y="131.8">B</text>
<text x="205.4" y="133">12</text>
<text x="206.6" y="135.3">9</text>
<text x="212.5" y="136.5">/RST</text>
<text x="212.5" y="134.2">SUSPEND</text>
<text x="226.1" y="136.8" transform="rotate(-90 226.1 136.8)">GND</text>
<text x="228.4" y="136.8" transform="rotate(-90 228.4 136.8)">GND</text>
<text x="231.6" y="136.5">REGIN</text>
<text x="243" y="135.3">7</text>
<text x="224.9" y="143.8" transform="rotate(-90 224.9 143.8)">30</text>
<text x="227.2" y="143.8" transform="rotate(-90 227.2 143.8)">29</text>
<text x="142.9" y="156.5">1</text>
<text x="142.9" y="158.9">2</text>
<text x="142.9" y="161.3">3</text>
<text x="148.8" y="157.7">MISO (PDO)</text>
<text x="148.8" y="160.1">VTG</text>
<text x="219.4" y="161.3">Projektname</text>
<text x="142.9" y="163.7">4</text>
<text x="142.9" y="166">5</text>
<text x="148.8" y="162.5">SCK</text>
<text x="148.8" y="164.8">MOSI (PDI)</text>
<text x="148.8" y="167.2">RST</text>
<text x="232.4" y="163.7">Crumb128</text>
<text x="142.9" y="168.4">6</text>
<text x="148.8" y="169.5">GND</text>
<text x="219.4" y="168.4">Arbeitsblatt</text>
<text x="232.4" y="170.7">ATmega128 Microcontrollermodule</text>
<text x="14.4" y="176.6">A</text>
<text x="219.4" y="175.4">Beschreibung</text>
<text x="281.2" y="176.6">A</text>
<text x="192.2" y="184.9">Am Pfad 8 - 35440 Linden</text>
<text x="192.2" y="182.5">Dr. Erik Lins</text>
<text x="192.2" y="187.2">Deutschland/Germany</text>
<text x="192.2" y="189.6">http://www.chip45.com</text>
<text x="219.4" y="187.2">Datum:</text>
<text x="219.4" y="191.9">Datei:</text>
<text x="219.4" y="189.6">Autor:</text>
<text x="227.6" y="187.2">3-Dec-2004</text>
<text x="227.6" y="191.9">crumb128_R20.sch</text>
<text x="243" y="187.2">Geändert:</text>
<text x="264.2" y="191.9">S. 1</text>
<text x="264.2" y="187.2">Version</text>
<text x="270.1" y="191.9">von</text>
<text x="274.9" y="191.9">1</text>
<text x="46.3" y="195.5">1</text>
<text x="114.1" y="195.5">2</text>
<text x="181.8" y="195.5">3</text>
<text x="249.6" y="195.5">4</text>
</g>
<g font-size="2.1" fill="#800000">
<text x="36.7" y="34">VCC</text>
<text x="83.9" y="34">VCC</text>
<text x="138.2" y="31.6">VCC</text>
<text x="145.2" y="31.6">VCC</text>
<text x="178.1" y="32.8">VCC</text>
<text x="204.5" y="32.8">GND</text>
<text x="218.4" y="34">VCC</text>
<text x="164.4" y="39.8">GND</text>
<text x="55.7" y="42.2">GND</text>
<text x="237.6" y="42.2">GND</text>
<text x="118.8" y="49.3">GND</text>
<text x="78.9" y="59.9">RXD0</text>
<text x="78.9" y="62.2">TXD0</text>
<text x="270.1" y="67">TXD0</text>
<text x="78.9" y="74">INT6</text>
<text x="270.1" y="74">RXD0</text>
<text x="78.9" y="83.5">MOSI</text>
<text x="78.9" y="78.7">/SS</text>
<text x="78.9" y="81.1">SCK</text>
<text x="78.9" y="85.8">MISO</text>
<text x="190.1" y="88.2">GND</text>
<text x="216.1" y="88.2">GND</text>
<text x="237.3" y="88.2">GND</text>
<text x="246.8" y="88.2">VCC</text>
<text x="78.9" y="102.3">/RESET</text>
<text x="251.2" y="111.8">D+</text>
<text x="76.5" y="118.8">RXD1</text>
<text x="192.2" y="114.1">TXD1</text>
<text x="192.2" y="116.5">RXD1</text>
<text x="251.2" y="114.1">D-</text>
<text x="251.2" y="116.5">VBUS</text>
<text x="76.5" y="121.2">TXD1</text>
<text x="192.2" y="130.6">INT6</text>
<text x="192.2" y="135.3">/RESET</text>
<text x="39" y="144.8">GND</text>
<text x="102.7" y="144.8">VCC</text>
<text x="112.2" y="144.8">VCC</text>
<text x="135.8" y="149.5">VCC</text>
<text x="147.6" y="144.8">GND</text>
<text x="223.1" y="154.2">GND</text>
<text x="246.8" y="154.2">GND</text>
<text x="253.8" y="154.2">GND</text>
<text x="130.8" y="156.5">TXD0</text>
<text x="130.8" y="161.3">SCK</text>
<text x="67.3" y="163.7">GND</text>
<text x="81.5" y="163.7">GND</text>
<text x="95.4" y="163.7">/RESET</text>
<text x="130.8" y="163.7">RXD0</text>
<text x="130.8" y="166">/RESET</text>
<text x="34" y="176.6">VCC</text>
<text x="102.7" y="182.5">GND</text>
<text x="112.2" y="182.5">GND</text>
<text x="135.8" y="180.2">GND</text>
</g>
<g font-size="2.1" fill="#000080">
<text x="187.5" y="30.9">RS232 Enable</text>
<text x="189.9" y="34">3</text>
<text x="193" y="34">2</text>
<text x="195.7" y="34">1</text>
<text x="45.6" y="45.7">100n</text>
<text x="141.2" y="45.3">10uH</text>
<text x="154.2" y="43.3">100n</text>
<text x="227.4" y="45.7">100n</text>
<text x="86.7" y="48.1">4k7</text>
<text x="130.6" y="52.8">100n</text>
<text x="239.2" y="55.2">100n</text>
<text x="248.7" y="59.9">100n</text>
<text x="260.7" y="70">4k7</text>
<text x="260.7" y="77.1">4k7</text>
<text x="173.4" y="81.1">RS232</text>
<text x="220.6" y="78.7">MAX221EUE</text>
<text x="241.8" y="83.5">100n</text>
<text x="251.2" y="83.5">100n</text>
<text x="270.1" y="109.4">CON5</text>
<text x="270.1" y="121.2">USB</text>
<text x="258.3" y="130.9">100nF</text>
<text x="29.3" y="135.3">CON32</text>
<text x="95.4" y="135.3">ATmega128-16AI</text>
<text x="159.2" y="135.3">CON32</text>
<text x="239.4" y="140.1">CP2101</text>
<text x="258.3" y="142.2">1uF</text>
<text x="55.1" y="147.2">32.768kHz</text>
<text x="74" y="147.2">14.7456MHz</text>
<text x="71.8" y="154">22p</text>
<text x="86" y="154">22p</text>
<text x="48" y="156.5">LED</text>
<text x="105.6" y="159.4">4k7</text>
<text x="116.7" y="156.8">4148</text>
<text x="46.6" y="170.7">1k5</text>
<text x="116.7" y="173.6">RESET</text>
<text x="152.1" y="173.1">AVRISP6</text>
<text x="107.2" y="175.7">47n</text>
</g>
</svg>
